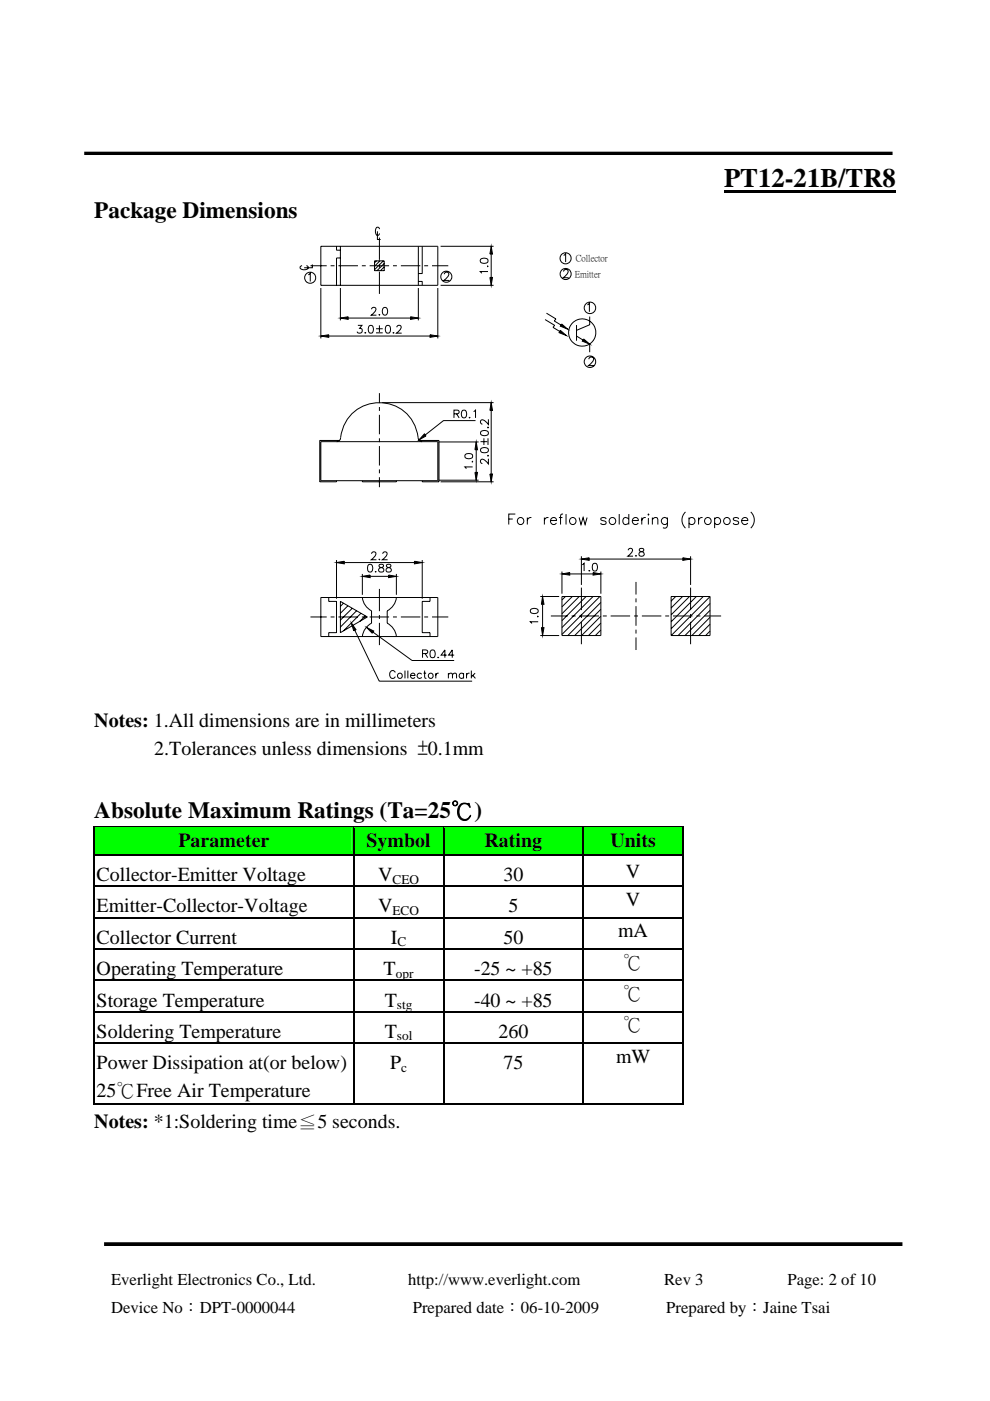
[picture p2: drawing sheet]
<svg xmlns="http://www.w3.org/2000/svg" width="210mm" height="297mm" viewBox="0 0 210 297" stroke-linecap="round" stroke-linejoin="round" font-family="sans-serif">
<path d="M22.1 263.8h169.3" fill="none" stroke="#000" stroke-width=".79" stroke-linecap="butt"/>
<path d="M58.1 45.4h105.8v103.5h-105.8z" fill="#fff"/>
<g fill="none" stroke="#000" stroke-width=".21">
<path d="M64.1 56.3l-.5 .3a.98 .98 0 0 0 1.7 .4l.1-.4-.4-.3M65.4 58.3l.4-.3v1.7M65.8 56.3h3.5M66.3 56.1v.7h-1.8M68.1 52.2h24.8v8.3h-24.8zM70.1 56.3h.9M71.4 52.2v.8h.8M71.8 56.3h4.1M72.2 54.7h-.8v5.8M72.2 52.2v8.3M76.8 56.3h.8M78.4 56.3h4.1"/>
<path d="M79.4 55.3h2.1v2.1h-2.1zM79.8 55.3l-.4 .4M80.1 49v1.8h.6M80.5 50.4v4.7M80.5 55.9v.9M80.5 57.6v4.7M80.5 48.6a.4 .4 0 0 0-.4-.4 .4 .4 0 0 0-.4 .4l-.1 .6 .3 .6 .3 .1 .3-.4M80.6 55.3l-1.2 1.2M81.3 55.3l-1.9 1.9M81.5 55.9l-1.5 1.5M81.5 56.6l-.8 .8M81.5 57.3l-.1 .1"/>
<path d="M83.4 56.3h.8M85 56.3h4.2M88.7 59.7h.9v.8M88.7 52.2v8.3M89.6 52.2v5.8h-.9M90 56.3h.8M91.6 56.3h3.5M93.5 52.2h11.2M94.2 58.1a.5 .5 0 0 1 .5-.4 .5 .5 0 0 1 .5 .3l-.4 .9-.7 .6h1.2M101.9 55l.7-.3a.74 .74 0 0 1 .9 .5v.2a.96 .96 0 0 1-1.6 0zM103.4 56.5h.1zM103.5 57.6h-1.6l.3 .4"/>
<path d="M103.9 58.8h.6l-.3 1.7zM104.2 52.2l.3 1.7h-.6zM104.2 53.9v4.9M119.5 57.6a.5 .5 0 0 1 .5-.5 .5 .5 0 0 1 .5 .4l-.4 .8-.6 .6h1.1M119.5 54.2l.5-.4v1.8M68.1 71.2l1.6-.2v.5zM68.1 61.1v10.7M69.7 71.2h21.5M72.2 67.4l1.7-.2v.5zM72.2 61.1v6.8M73.9 67.4h13.2M75.9 69h.9l-.5 .6a.54 .54 0 0 1 .4 .9 .54 .54 0 0 1-1-.2"/>
<path d="M77.4 70.6h.2zM78.3 69.1a.52 .52 0 0 1 .8 .2l.1 .4a.71 .71 0 0 1-.6 .9 1.05 1.05 0 0 1-.3-1.5zM78.8 65.6a.49 .49 0 0 1 .4-.4 .49 .49 0 0 1 .5 .3l-.3 .7-.7 .6h1.1M79.8 69.7h1.4M79.8 70.6h1.4M80.4 66.7h.1zM80.5 69v1.4M81.3 65.3a.53 .53 0 0 1 .8 .2 .77 .77 0 0 1 .1 .9 .77 .77 0 0 1-.9 .3 1.18 1.18 0 0 1 0-1.4zM82 69.1a.55 .55 0 0 1 .8 .2v.4a.69 .69 0 0 1-.6 .9 1.04 1.04 0 0 1-.2-1.5zM83.4 70.6h.1zM84.2 69.4a.48 .48 0 0 1 .4-.4 .48 .48 0 0 1 .5 .3l-.4 .8-.6 .5h1.1M87.1 67.2l1.6 .2-1.6 .3z"/>
<path d="M88.7 61.1v6.8M91.2 71l1.7 .2-1.7 .3zM92.9 61.1v10.7M93.5 60.5h11.2M115.6 67.8l2 1.2-.3 .4 1.4 .9M115.9 66.4l2 1.2-.3 .5 1.4 .8M118.9 70l1.2 1.1-1.5-.6zM119.1 68.7l1.3 1.1-1.5-.6zM122.2 71.2l1.5 .9M122.3 68.9v3.3M123.8 71.9l1.3 1.1-1.6-.7zM124.6 64.6l.4-.3v1.8"/>
<path d="M124.9 76.2a.53 .53 0 0 1 .5-.5 .53 .53 0 0 1 .5 .3l-.4 .9-.7 .6h1.2M125.1 67.1v1.8l-2.8 1.1M125.1 73v1.7M68.1 93.6h24.8v8.3h-24.8zM71.4 93.6l.7-.4a8.4 8.4 0 0 1 12-7 9.1 9.1 0 0 1 4.7 7l.7 .4M72 93.4h-4.2v8.8h3.6v-.3M80.5 83.4v2.1M80.5 86.3v.8M80.5 87.9v4.2M80.5 92.9v.8M80.5 94.6v4.1M80.5 99.5v.9"/>
<path d="M81 85.4h23.7M88.9 93.4h4.2v8.8h-3.5v-.3M90 92l.4 .4-1.5 .8zM93 93.7h8.5M96.3 87.7h.9l.2-.3-.1-.3-1-.1v1.6M96.8 87.7l.6 .9M98.1 87a.56 .56 0 0 1 .8 .3 .77 .77 0 0 1 .1 .9 .77 .77 0 0 1-.9 .3 1.22 1.22 0 0 1 0-1.5zM98.7 96.4l.6-.2a.69 .69 0 0 1 .9 .6 .96 .96 0 0 1-1.6 0zM99.6 88.4v.2zM100.1 97.9h.1zM100.2 99h-1.6l.3 .4M100.5 87.3l.4-.3v1.6"/>
<path d="M100.9 89.2h-6.8l-3.9 3M101 93.7l.3 1.7h-.6zM101 93.7v8.1M101.9 93.6h1.4M102 95.1l.6-.2a.72 .72 0 0 1 1 .6 .98 .98 0 0 1-1.7 0zM102 91.5l.6-.2a.72 .72 0 0 1 1 .6 .98 .98 0 0 1-1.7 0zM102.6 92.9v1.4M103.5 96.5v.2zM103.5 90.6v.1zM103.5 92.9v1.4M103.6 97.3v1.1l-.6-.7-.8-.3a.47 .47 0 0 0-.3 .5 .47 .47 0 0 0 .4 .4M103.6 88.9v1.1l-.6-.6-.8-.4a.48 .48 0 0 0-.3 .5 .48 .48 0 0 0 .4 .4"/>
<path d="M104.2 85.4l.3 1.6h-.6zM104.2 85.4v16.8M71.4 119.3l1.6-.3v.5zM71.4 118.7v8.2M73 119.3h14.9M76.9 101.9v.3h7.2v-.3M78.2 119.7a.53 .53 0 0 1 .8 .3 .78 .78 0 0 1 .1 .9 .78 .78 0 0 1-.9 .3l-.2-.6zM78.8 117.4a.48 .48 0 0 1 .4-.4 .48 .48 0 0 1 .5 .3l-.3 .8-.7 .6h1.1M80.4 118.6h.1zM80.5 119.7a.33 .33 0 0 0 .1 .6l.3 .1a.47 .47 0 0 1 .5 .4 .47 .47 0 0 1-.4 .5l-.6-.2a.61 .61 0 0 1 .1-.6 .61 .61 0 0 1 .6-.2 .32 .32 0 0 0 .2-.6zM80.5 101.2v2.1M81.2 117.4a.48 .48 0 0 1 .4-.4 .48 .48 0 0 1 .5 .3l-.4 .8-.6 .6h1.1"/>
<path d="M82 119.7a.32 .32 0 0 0 .2 .6l.3 .1a.47 .47 0 0 1 .5 .4 .47 .47 0 0 1-.4 .5l-.6-.1-.1-.2a.84 .84 0 0 1 .9-.8l.1-.3a.62 .62 0 0 0-.9-.2zM87.9 119l1.7 .3-1.7 .2zM89.6 118.7v8.2M93 101.8h8.5M93.5 102.2h11.2M100.7 100.2h.6l-.3 1.6zM103.9 100.5h.6l-.3 1.7zM107.9 110h.9M109.3 109h-1.4v2.2M111.8 109.7v1.5M112.7 109.7a.75 .75 0 0 0-.9 .7M115.5 109.7v1.5"/>
<path d="M116.3 109.7a.72 .72 0 0 0-.8 .7M116.8 110.4h1.2a.68 .68 0 0 0-.9-.6 .68 .68 0 0 0-.2 1.1 .67 .67 0 0 0 1.1 0M118.6 109.7h.7M119.4 109l-.4 .1-.1 .3v1.8M120.1 109v2.2M122.8 109.7l.4 1.5 .5-1.5 .4 1.5 .4-1.5M123.3 118.5l1.7-.2v.5zM123.3 117.9v6.1M123.5 119.7l.4-.3v1.7M125 118.5h19.8M125.9 119.5a.53 .53 0 0 1 .7 .2l.1 .4a.71 .71 0 0 1-.6 1 1.05 1.05 0 0 1-.2-1.6zM128.6 110a.67 .67 0 0 0-1.2 0l.3 .4 .8 .2 .1 .3a.67 .67 0 0 1-1.2 0"/>
<path d="M131.3 109v2.2M133.2 116.7a.47 .47 0 0 1 .5-.5 .47 .47 0 0 1 .5 .4l-.4 .8-.6 .5h1.1M133.4 110l-.5-.3a.72 .72 0 0 0-.8 .8 .72 .72 0 0 0 .8 .7l.5-.3M133.4 109v2.2M134.1 110.4h1.3a.68 .68 0 0 0-1-.6 .68 .68 0 0 0-.2 1.1 .67 .67 0 0 0 1.2 0M134.8 117.9h.2zM135.7 116.4a.32 .32 0 0 0 .1 .5 .62 .62 0 0 1 .7 .2 .62 .62 0 0 1 0 .7l-.6 .1-.4-.3a.81 .81 0 0 1 1-.8v-.3a.62 .62 0 0 0-.8-.1zM136.1 109.7v1.5M137 109.7a.72 .72 0 0 0-.9 .7M137.4 109.1h.2zM137.5 109.8v1.4M138.4 110.2l.5-.5 .5 .1 .1 1.4"/>
<path d="M138.4 109.7v1.5M141.6 109.7v1.7a.58 .58 0 0 1-.4 .5 .58 .58 0 0 1-.6 0M141.6 110a.72 .72 0 0 0-1.1-.1 .72 .72 0 0 0 0 1.1 .72 .72 0 0 0 1.1-.1M144.8 118.3l1.7 .2-1.7 .3zM145.4 108.5a2.33 2.33 0 0 0 0 3.5M146.1 110a.71 .71 0 0 1 1.1-.1 .71 .71 0 0 1 0 1.1 .71 .71 0 0 1-1.1-.1M146.1 109.7v2.3M146.5 117.9v6.1M148.2 109.7v1.5M149 109.7a.72 .72 0 0 0-.8 .7M151.6 110a.71 .71 0 0 1 1-.1 .71 .71 0 0 1 0 1.1 .71 .71 0 0 1-1-.1M151.6 109.7v2.3"/>
<path d="M156.7 110a.67 .67 0 0 0-1.2 0l.3 .4 .8 .2 .1 .3a.67 .67 0 0 1-1.2 0M157.3 110.4h1.3v-.2a.65 .65 0 0 0-.6-.5 .65 .65 0 0 0-.6 .3 .77 .77 0 0 0 .5 1.2l.7-.3M159.2 108.5a2.33 2.33 0 0 1 0 3.5M65.8 130.8h3.5M68.1 126.7h24.8v8.3h-24.8zM69.7 126.7v.8h1.7v6.6h-1.7v.9M70.1 130.8h.9M71.8 130.8h4.1M72.2 127.5l5.7 3.3-5.7 3.3zM72.9 127.9l-.7 .7M73.8 128.4l-1.6 1.6M74.5 132.1l1 1.4-.5 .2z"/>
<path d="M74.7 129l-2.5 2.5M75.2 133.6l5.2 10.8h19.7M75.6 129.5l-3.4 3.4M76.6 130l-3.7 3.8M76.8 130.8h.8M76.9 126.7a3.7 3.7 0 0 0 1.9 2.8v2.6a3.7 3.7 0 0 0-1.9 2.9M76.9 122.2l1.6-.3v.6zM76.9 121.7v4.4M77.5 130.6l-1.2 1.1M77.8 133.1l1.5 .7-.3 .5zM78.4 130.8h4.1M78.5 122.2h3.9"/>
<path d="M79.1 134l8.3 6h8.9M79.7 121.1v.2zM80.5 124.9v4.7M80.5 130.4v.8M80.5 132.1v4.7M82.4 121.9l1.7 .3-1.7 .3zM83.4 130.8h.8M84.1 126.7a3.7 3.7 0 0 1-2 2.8v2.6a3.7 3.7 0 0 1 2 2.9M84.1 121.7v4.4M85 130.8h4.2M89.6 138.6h.3a.55 .55 0 0 0 .8-.5l-.4-.3h-.7v1.6M90 130.8h.8"/>
<path d="M90.2 138.6l.5 .8M91.2 126.7v.8h-1.6v6.6h1.6v.9M91.4 137.9a.53 .53 0 0 1 .8 .2l.1 .4a.73 .73 0 0 1-.5 .9h-.4l-.1-.3-.1-.6zM91.6 130.8h3.5M92.9 139.3v.1zM94.7 138.9h-1.1l.8-1.1v1.6M96.3 138.9h-1.2l.8-1.1v1.6M112.6 129.2l.6-.2a.72 .72 0 0 1 1 .6 .98 .98 0 0 1-1.7 0zM114.1 130.6v.2zM114.2 131.8h-1.7l.3 .4M114.6 126.5h4M114.6 134.7h4"/>
<path d="M114.8 133.1h.6l-.3 1.6zM115.1 126.5l.3 1.6h-.6zM115.1 128.1v5M116.8 130.6h3.6M119.2 121.7l1.6-.3v.5zM119.2 126.5h8.2v8.2h-8.2zM119.2 121.2v4.7M119.9 126.5l-.7 .7M120.8 121.7h5M121.2 130.6h.9M121.4 126.5l-2.2 2.2M122.9 126.5l-3.7 3.6"/>
<path d="M122.9 130.6h4.1M123.3 131.8l-2.9 2.9M123.3 124.6v4.7M123.3 130.2v.8M123.3 131.8v4.8M124.3 126.5l-5.1 5.1M125 120.9v.2zM125.8 126.5l-6.6 6.6M125.8 121.4l1.6 .3-1.6 .2zM127.2 126.5l-8 8M127.4 127.7l-4.1 4.1M127.4 129.2l-5.5 5.5"/>
<path d="M127.4 130.6l-4 4.1M127.4 132.1l-2.6 2.6M127.4 133.6l-1.1 1.1M127.4 121.2v4.7M127.9 130.6h.8M129.5 130.6h4.1M134.5 130.6h.8M134.9 123.4v2.6M134.9 126.9v.8M134.9 128.5v4.2M134.9 133.5v.8M134.9 135.1v2.7"/>
<path d="M136.1 130.6h4.2M141.1 130.6h.8M142.3 126.5h8.3v8.2h-8.3zM142.7 130.6h4.2M143.3 126.5l-1 .9M144.8 126.5l-2.5 2.4M146.2 126.5l-3.9 3.9M146.5 124.6v4.7M146.5 130.2v.8M146.5 131.8v4.8M147.7 126.5l-5.4 5.3M147.7 130.6h.8"/>
<path d="M149.2 126.5l-6.9 6.8M149.4 130.6h3.6M150.6 126.5l-8.2 8.2M150.6 128l-6.8 6.7M150.6 129.4l-5.3 5.3M150.6 130.9l-3.9 3.8M150.6 132.3l-2.4 2.4M150.6 133.8l-.9 .9M83.8 142.6l-.5-.4a.8 .8 0 0 0-.7 .9 .8 .8 0 0 0 1.1 .6l.1-.3M85.9 142.2v1.6M86.5 142.2v1.6M87.1 143.2h.9a.48 .48 0 0 0-.5-.5 .48 .48 0 0 0-.4 .5v.2a.52 .52 0 0 0 .3 .4 .52 .52 0 0 0 .6-.2"/>
<path d="M89.4 143a.54 .54 0 0 0-.8-.1 .54 .54 0 0 0 0 .8 .54 .54 0 0 0 .8-.1M89.8 142.7h.6M90.1 142.2v1.3v.3h.3M92.4 142.7v1.1M93 142.7a.53 .53 0 0 0-.6 .5M95.1 143l.4-.3 .4 .1 .1 1M95.1 142.7v1.1M96 143l.4-.3 .4 .1v1M98.3 143a.5 .5 0 0 0-.5-.3 .5 .5 0 0 0-.4 .5v.3l.4 .3 .5-.2M98.3 142.7v1.1M99 142.7v1.1M99.6 142.7a.54 .54 0 0 0-.6 .5"/>
<path d="M100 142.2v1.6M100.3 143.2l.5 .6M100.8 142.7l-.8 .8"/>
<circle cx="65.8" cy="58.9" r="1.17"/>
<circle cx="94.7" cy="58.7" r="1.17"/>
<circle cx="120" cy="54.8" r="1.18"/>
<circle cx="120" cy="58.1" r="1.17"/>
<circle cx="123.5" cy="70.5" r="2.88"/>
<circle cx="125.1" cy="76.7" r="1.22"/>
<circle cx="125.1" cy="65.3" r="1.21"/>
<circle cx="110.4" cy="110.4" r=".73"/>
<circle cx="121.5" cy="110.4" r=".73"/>
<circle cx="129.9" cy="110.4" r=".74"/>
<circle cx="150.2" cy="110.4" r=".73"/>
<circle cx="154.2" cy="110.4" r=".74"/>
<circle cx="84.9" cy="143.3" r=".56"/>
<circle cx="91.4" cy="143.3" r=".56"/>
</g>
<g fill="#000">
<path d="M104.2 52.2l.3 1.7h-.6zM103.9 58.8h.6l-.3 1.7zM68.1 71.2l1.6-.2v.5zM72.2 67.4l1.7-.2v.5zM87.1 67.2l1.6 .2-1.6 .3zM91.2 71l1.7 .2-1.7 .3zM118.9 70l1.2 1.1-1.5-.6zM119.1 68.7l1.3 1.1-1.5-.6zM123.8 71.9l1.3 1.1-1.6-.7zM90 92l.4 .4-1.5 .8zM101 93.7l.3 1.7h-.6zM104.2 85.4l.3 1.6h-.6z"/>
<path d="M71.4 119.3l1.6-.3v.5zM87.9 119l1.7 .3-1.7 .2zM100.7 100.2h.6l-.3 1.6zM103.9 100.5h.6l-.3 1.7zM123.3 118.5l1.7-.2v.5zM144.8 118.3l1.7 .2-1.7 .3zM74.5 132.1l1 1.4-.5 .2zM76.9 122.2l1.6-.3v.6zM77.8 133.1l1.5 .7-.3 .5zM82.4 121.9l1.7 .3-1.7 .3zM115.1 126.5l.3 1.6h-.6zM114.8 133.1h.6l-.3 1.6z"/>
<path d="M119.2 121.7l1.6-.3v.5zM125.8 121.4l1.6 .3-1.6 .2z"/>
</g>
<path d="M153.6 40.2h36.4v.6h-36.4z" fill="#000"/>
<g fill="#0f0">
<path d="M20.1 175.5h54.8v5.6h-54.8z"/>
<path d="M20.5 175.5h54v5h-54z"/>
<path d="M75.2 175.5h18.8v5.6h-18.8z"/>
<path d="M75.5 175.5h18.1v5h-18.1z"/>
<path d="M94.2 175.5h29.4v5.6h-29.4z"/>
<path d="M94.6 175.5h28.6v5h-28.6z"/>
<path d="M123.8 175.5h21v5.6h-21z"/>
<path d="M124.2 175.5h20.2v5h-20.2z"/>
</g>
<g fill="#000">
<path d="M19.9 175.2h.2v.3h-.2zM74.9 175.2h.3v.3h-.3zM94 175.2h.2v.3h-.2zM123.6 175.2h.2v.3h-.2zM144.8 175.2h.2v.3h-.2zM19.9 181.1h.2v.3h-.2zM19.9 187.8h.2v.3h-.2zM19.9 194.4h.2v.3h-.2zM74.9 181.1h.3v.3h-.3zM74.9 187.8h.3v.3h-.3zM74.9 194.4h.3v.3h-.3zM94 181.1h.2v.3h-.2z"/>
<path d="M94 187.8h.2v.3h-.2zM94 194.4h.2v.3h-.2zM123.6 181.1h.2v.3h-.2zM123.6 187.8h.2v.3h-.2zM123.6 194.4h.2v.3h-.2zM144.8 181.1h.2v.3h-.2zM144.8 187.8h.2v.3h-.2zM144.8 194.4h.2v.3h-.2zM19.9 201.1h.2v.3h-.2zM19.9 207.7h.2v.3h-.2zM19.9 214.4h.2v.3h-.2zM74.9 201.1h.3v.3h-.3z"/>
<path d="M74.9 207.7h.3v.3h-.3zM74.9 214.4h.3v.3h-.3zM94 201.1h.2v.3h-.2zM94 207.7h.2v.3h-.2zM94 214.4h.2v.3h-.2zM123.6 201.1h.2v.3h-.2zM123.6 207.7h.2v.3h-.2zM123.6 214.4h.2v.3h-.2zM144.8 201.1h.2v.3h-.2zM144.8 207.7h.2v.3h-.2zM144.8 214.4h.2v.3h-.2zM19.9 221h.2v.3h-.2z"/>
<path d="M74.9 221h.3v.3h-.3zM94 221h.2v.3h-.2zM123.6 221h.2v.3h-.2zM144.8 221h.2v.3h-.2zM144.8 234h.2v.3h-.2z"/>
</g>
<g fill="none" stroke="#000" stroke-width=".25">
<path d="M19.9 175.4h55M20 175.5v5.6M75 175.5v5.6M75.2 175.4h18.8M94.1 175.5v5.6M94.2 175.4h29.4M123.7 175.5v5.6M123.8 175.4h21M144.9 175.5v5.6M20 181.4v6.4M20 188.1v6.3M20 194.7v6.4"/>
<path d="M20.1 181.3h54.8M20.1 187.9h54.8M20.1 194.6h54.8M75 181.4v6.4M75 188.1v6.3M75 194.7v6.4M75.2 181.3h18.8M75.2 187.9h18.8M75.2 194.6h18.8M94.1 181.4v6.4M94.1 188.1v6.3M94.1 194.7v6.4"/>
<path d="M94.2 181.3h29.4M94.2 187.9h29.4M94.2 194.6h29.4M123.7 181.4v6.4M123.7 188.1v6.3M123.7 194.7v6.4M123.8 181.3h21M123.8 187.9h21M123.8 194.6h21M144.9 181.4v6.4M144.9 188.1v6.3M144.9 194.7v6.4"/>
<path d="M20 201.4v6.3M20 208v6.4M20 214.7v6.3M20.1 201.2h54.8M20.1 207.9h54.8M20.1 214.5h54.8M75 201.4v6.3M75 208v6.4M75 214.7v6.3M75.2 201.2h18.8M75.2 207.9h18.8M75.2 214.5h18.8"/>
<path d="M94.1 201.4v6.3M94.1 208v6.4M94.1 214.7v6.3M94.2 201.2h29.4M94.2 207.9h29.4M94.2 214.5h29.4M123.7 201.4v6.3M123.7 208v6.4M123.7 214.7v6.3M123.8 201.2h21M123.8 207.9h21M123.8 214.5h21"/>
<path d="M144.9 201.4v6.3M144.9 208v6.4M144.9 214.7v6.3M19.9 234.1h55M20 221.3v13M20.1 221.1h54.8M75 221.3v13M75.2 221.1h18.8M75.2 234.1h18.8M94.1 221.3v13M94.2 221.1h29.4M94.2 234.1h29.4"/>
<path d="M123.7 221.3v13M123.8 221.1h21M123.8 234.1h21M144.9 221.3v13"/>
</g>
<path d="M20.1 175.5h54.8M75.2 175.5h18.8M94.2 175.5h29.4M123.8 175.5h21" fill="none" stroke="#0f0" stroke-width=".21"/>
<path d="M17.9 32.5h171.4" fill="none" stroke="#000" stroke-width=".71" stroke-linecap="butt"/>
<text font-size="5.7" x="153.6" y="39.6">PT12-21B/TR8</text>
<g font-size="4.9">
<text x="20" y="46.1">Package Dimensions</text>
<text x="20" y="173.5">Absolute Maximum Ratings (Ta=25℃)</text>
</g>
<g font-size="4.2">
<text x="20" y="154.2">Notes: 1.All dimensions are in millimeters</text>
<text x="32.7" y="160">2.Tolerances unless dimensions ±0.1mm</text>
<text x="37.8" y="179.6">Parameter</text>
<text x="77.7" y="179.6">Symbol</text>
<text x="102.8" y="179.6">Rating</text>
<text x="129.5" y="179.6">Units</text>
<text x="20.5" y="186.8">Collector-Emitter Voltage</text>
<text x="80.2" y="186.8">V</text>
<text x="106.8" y="186.8">30</text>
<text x="132.8" y="186.1">V</text>
<text x="20.5" y="193.5">Emitter-Collector-Voltage</text>
<text x="80.2" y="193.5">V</text>
<text x="107.8" y="193.5">5</text>
<text x="132.8" y="192">V</text>
<text x="20.5" y="200.1">Collector Current</text>
<text x="82.9" y="200.1">I</text>
<text x="106.8" y="200.1">50</text>
<text x="131.1" y="198.7">mA</text>
<text x="20.5" y="206.8">Operating Temperature</text>
<text x="81.4" y="206.8">T</text>
<text x="100.5" y="206.8">-25 ~ +85</text>
<text x="132.2" y="205.4">℃</text>
<text x="20.5" y="213.4">Storage Temperature</text>
<text x="81.6" y="213.4">T</text>
<text x="100.5" y="213.4">-40 ~ +85</text>
<text x="132.2" y="212">℃</text>
<text x="20.5" y="220">Soldering Temperature</text>
<text x="81.6" y="220">T</text>
<text x="105.7" y="220">260</text>
<text x="132.2" y="218.7">℃</text>
<text x="20.5" y="226.7">Power Dissipation at(or below)</text>
<text x="82.7" y="226.7">P</text>
<text x="106.8" y="226.7">75</text>
<text x="130.7" y="225.3">mW</text>
<text x="20.5" y="232.5">25℃Free Air Temperature</text>
<text x="20" y="239.1">Notes: *1:Soldering time≦5 seconds.</text>
</g>
<g font-size="3.5">
<text x="23.6" y="272.4">Everlight Electronics Co., Ltd.</text>
<text x="86.6" y="272.4">http://www.everlight.com</text>
<text x="140.9" y="272.4">Rev 3</text>
<text x="167" y="272.4">Page: 2 of 10</text>
<text x="23.6" y="278.3">Device No：DPT-0000044</text>
<text x="87.5" y="278.3">Prepared date：06-10-2009</text>
<text x="141.3" y="278.3">Prepared by：Jaine Tsai</text>
</g>
<g font-size="2.8">
<text x="83.2" y="187.3">CEO</text>
<text x="83.2" y="194">ECO</text>
<text x="84.3" y="200.6">C</text>
<text x="83.9" y="207.3">opr</text>
<text x="84.2" y="213.9">stg</text>
<text x="84.2" y="220.6">sol</text>
<text x="85.1" y="227.2">c</text>
</g>
<g font-size="1.9">
<text x="121.9" y="58.8">Emitter</text>
<text x="122.1" y="55.3">Collector</text>
</g>
</svg>
